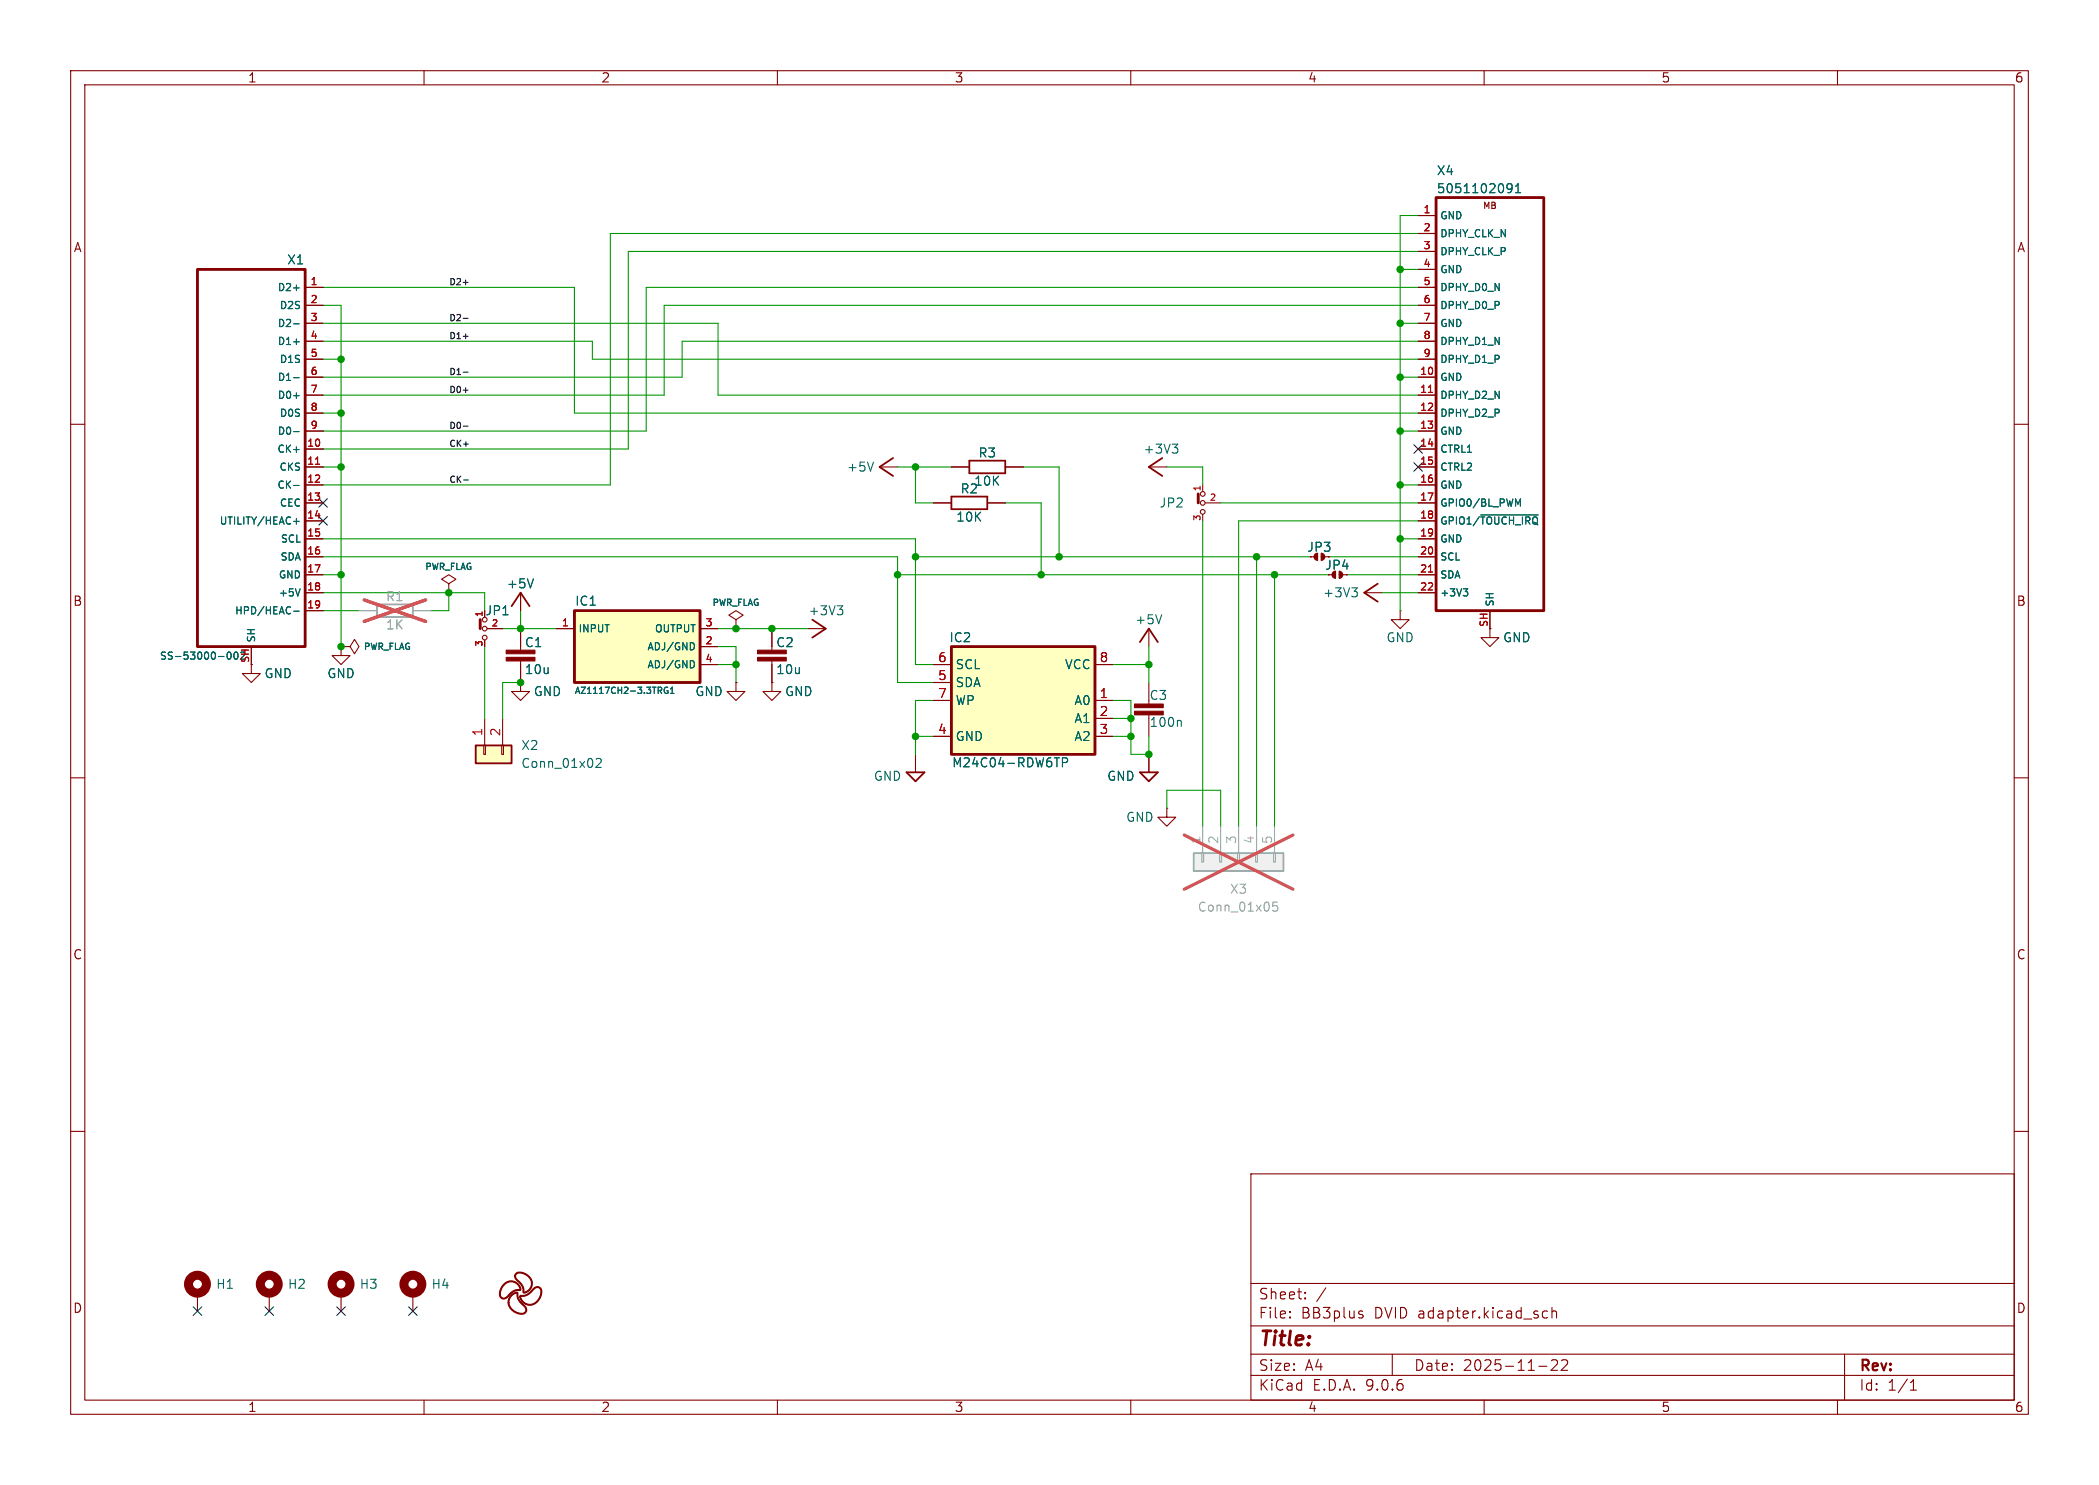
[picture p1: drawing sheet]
<svg xmlns="http://www.w3.org/2000/svg" width="297mm" height="210mm" viewBox="0 0 297 210" stroke-linecap="round" stroke-linejoin="round" font-family="sans-serif">
<g fill="none" stroke="#840000" stroke-width=".15">
<path d="M10 10h277v190h-277zM12 12h273v186h-273zM60 10v2M110 10v2M160 10v2M210 10v2M260 10v2M200.7 30.5h2.5M200.7 33h2.5M200.7 35.6h2.5M200.7 38.1h2.5M43.2 40.6h2.5"/>
<path d="M43.2 43.2h2.5M43.2 45.7h2.5M43.2 48.3h2.5M43.2 50.8h2.5M43.2 53.3h2.5M43.2 55.9h2.5M43.2 58.4h2.5M200.7 40.6h2.5M200.7 43.2h2.5M200.7 45.7h2.5M200.7 48.3h2.5M200.7 50.8h2.5"/>
<path d="M200.7 53.3h2.5M200.7 55.9h2.5M200.7 58.4h2.5M10 60h2M43.2 61h2.5M43.2 63.5h2.5M43.2 66h2.5M43.2 68.6h2.5M43.2 71.1h2.5M43.2 73.7h2.5M43.2 76.2h2.5M43.2 78.7h2.5"/>
<path d="M134.6 66h2.6M142.2 66h2.6M200.7 61h2.5M200.7 63.5h2.5M200.7 66h2.5M200.7 68.6h2.5M200.7 71.1h2.5M200.7 73.7h2.5M200.7 76.2h2.5M200.7 78.7h2.5M285 60h2M35.6 91.4v2.6"/>
<path d="M43.2 81.3h2.5M43.2 83.8h2.5M43.2 86.4h2.5M48.3 91.4h1.2l.7 1.1 .6-1.1-.6-1-.7 1M48.3 91.4h.1M63.5 82.6l1-.7-1-.6-1 .6 1 .7v1.2M63.5 83.8h.1M69 88.9h2.1M73.7 83.8v2.6M104.1 87.6l1.1-.6-1.1-.6-1 .6 1 .6v1.3M104.1 88.9h.1M109.2 88.9v2.5"/>
<path d="M109.2 93.5v3M200.7 81.3h2.5M200.7 83.8h2.5M210.8 86.4v2.5M10 110h2M285 110h2M10 160h2M177 166h108v32h-108zM285 160h2M60 198v2M110 198v2M160 198v2"/>
<path d="M177 194.5h108M177 191.5h108M177 187.5h108M177 181.5h108M182.5 186.3h.1l-.1 .1M182.5 186.3v.1M182.5 185.5v.1M182.5 185.5h.1l-.1 .1M184.7 183.6v.1M184.7 183.6h-.1l.1 .1M184.7 182.8v.1M184.7 182.8h-.1l.1 .1"/>
<path d="M187.6 182.1l-1.3 2M192.5 185.9l.3 .1 .1 .2-.2 .2h-.3M192.5 185.4l.3 .1M197 191.5v3M210 198v2M217.7 193.2h1.2M218.3 186.3l.2 .1 .5-.1M219 185.5l-.5-.1-.2 .1M219.5 192.4l.2-.1 .5 .1a.41 .41 0 0 1 .1 .5l-.8 .9h.9M219.6 185.5a.37 .37 0 0 1 .6 .1v.8M219.6 184.9v1.5M221 192.4l.2-.1 .5 .1a.41 .41 0 0 1 0 .5l-.8 .9h.9"/>
<path d="M260 198v2M261 191.5v6.5M270.3 196.6h.9M270.3 195.5l.4-.4v1.5"/>
<circle cx="68.6" cy="88.9" r=".33"/>
<circle cx="68.6" cy="90.2" r=".33"/>
<circle cx="68.6" cy="87.6" r=".33"/>
</g>
<path d="M27.9 38.1h15.3v53.3h-15.3zM203.2 27.9h15.2v58.5h-15.2z" fill="none" stroke="#840000" stroke-width=".4"/>
<path d="M202.1 55.5h.6M44.6 65.7h.6M202.1 80.9h.6" fill="none" stroke="#a90000" stroke-width=".15"/>
<g fill="none" stroke="#006464" stroke-width=".15">
<path d="M213.3 26.1l.2-.1 .4 .1a.84 .84 0 0 1-.3 1.1h-.3M214 26.5l-.3 .3-.4-.2M214.4 27.2h.8M214.4 26.3l.4-.3v1.2M41.6 40.7h.7M41.6 45.8h.7M41.6 48.3h.7M41.6 53.4h.7M41.6 56h.7M41.6 61h.7M41.6 68.7h.7M41.6 73.7h.7"/>
<path d="M41.9 73.3v.8M209.5 72.8h8.1M214.8 71.3l.3-.7v1M32.2 92.3l.2-.1a.54 .54 0 0 1 .3 .5 .54 .54 0 0 1-.3 .5l-.2-.1-.1-.3zM33.2 92.3l.1-.1a.54 .54 0 0 1 .4 .5 .54 .54 0 0 1-.4 .5l-.1-.1-.1-.3zM41.6 86.4h.7M42.5 83.3l-.4 1M75.5 81.9l-.4 1.2M207 83.3h.7l-.4 .4M207.5 83.7l.2 .1v.3l-.2 .2"/>
</g>
<g fill="#840000" stroke="#840000" stroke-width=".15">
<path d="M107.2 93h4.1v.5h-4.1z"/>
<path d="M107.2 91.9h4.1v.6h-4.1z"/>
</g>
<path d="M137.2 65.2h5v1.7h-5zM72.4 85.7l1.3-1.9 1.2 1.9" fill="none" stroke="#840000" stroke-width=".25"/>
<path d="M53.3 85.5h5.1v1.7h-5.1z" fill="none" stroke="#a1a1a1" stroke-width=".25"/>
<path d="M50.8 86.4h2.5M58.4 86.4h2.6" fill="none" stroke="#a1a1a1" stroke-width=".15"/>
<path d="M51.5 84.8l8.7 3.1M60.2 84.8l-8.7 3.1" fill="none" stroke="#e65255" stroke-width=".46"/>
<path d="M67.9 87.6v1.3" fill="none" stroke="#840000" stroke-width=".41"/>
<path d="M134.6 91.4h20.3v15.3h-20.3z" fill="#ffffc2"/>
<path d="M134.6 91.4h20.3v15.3h-20.3z" fill="none" stroke="#840000" stroke-width=".4"/>
<path d="M132.1 94h2.5M132.1 96.5h2.5M132.1 99.1h2.5M154.9 94h2.6M154.9 99.1h2.6M132.1 104.1h2.5M154.9 104.1h2.6M154.9 101.6h2.6M162.6 106.7v2.5M165.1 114.3v1.3h-1.3l1.3 1.2 1.3-1.2h-1.3M165.1 114.3h.1" fill="none" stroke="#840000" stroke-width=".15"/>
<path d="M149.2 107.2h.7M150.3 107.8h.6l.2-.2-.1-.3-.2-.1h-.5v1.2" fill="none" stroke="#006464" stroke-width=".15"/>
<path d="M161.3 109.2h2.5l-1.2 1.3z" fill="none" stroke="#840000" stroke-width=".25"/>
<path d="M168.9 120.7h12.7v2.5h-12.7z" fill="#f0f0f0"/>
<path d="M168.9 120.7h12.7v2.5h-12.7z" fill="none" stroke="#a1a1a1" stroke-width=".25"/>
<path d="M170.2 116.8v3.9M172.7 116.8v3.9M175.3 116.8v3.9M177.8 116.8v3.9M180.3 116.8v3.9M170.1 120.7h.2v1.2h-.2zM172.6 120.7h.2v1.2h-.2zM175.1 120.7h.3v1.2h-.3zM177.7 120.7h.2v1.2h-.2zM180.2 120.7h.3v1.2h-.3z" fill="none" stroke="#a1a1a1" stroke-width=".15"/>
<path d="M180.7 127.6h-.6v.6l.1-.1h.5l.1 .2-.1 .4-.1 .1h-.4l-.1-.1" fill="none" stroke="#989898" stroke-width=".15"/>
<path d="M167.6 118.1l15.4 7.7M183 118.1l-15.4 7.7" fill="none" stroke="#e65255" stroke-width=".46"/>
<g fill="none" stroke="#840000" stroke-width=".15">
<path d="M132.1 71.1h2.5M139.7 71.1h2.5M162.6 66h2.5M170.2 68.6v.9M170.6 71.1h2.1M73.7 96.5v1.3h1.2l-1.2 1.3-1.3-1.3h1.3M73.7 96.5h.1M109.2 96.5v1.3h1.3l-1.3 1.3-1.3-1.3h1.3M109.2 96.5h.1M114.3 88.9h2.5M162.6 88.9v2.5M162.6 96.5v2.6"/>
<path d="M193 83.8h2.6M198.1 86.4v1.2h-1.3l1.3 1.3 1.3-1.3h-1.3M198.1 86.4h.1M210.8 88.9v1.3h1.3l-1.3 1.2-1.3-1.2h1.3M129.5 106.7v2.5M162.6 101.1v3"/>
<circle cx="170.2" cy="71.1" r=".33"/>
<circle cx="170.2" cy="72.4" r=".33"/>
<circle cx="170.2" cy="69.9" r=".33"/>
</g>
<path d="M134.6 70.2h5.1v1.8h-5.1zM164.5 64.8l-1.9 1.2 1.9 1.3M114.9 87.6l1.9 1.3-1.9 1.3M161.3 90.8l1.3-1.9 1.2 1.9M194.9 82.6l-1.9 1.2 1.9 1.3M128.3 109.2h2.5l-1.3 1.3z" fill="none" stroke="#840000" stroke-width=".25"/>
<g fill="#840000" stroke="#840000" stroke-width=".15">
<path d="M185.9 78.7h.5v.5a.51 .51 0 0 1-.5-.5z"/>
<path d="M186.9 78.7h.6a.51 .51 0 0 1-.6 .6z"/>
<path d="M160.5 99.6h4.1v.5h-4.1z"/>
<path d="M160.5 100.6h4.1v.5h-4.1z"/>
<path d="M188.5 81.3h.5v.5a.51 .51 0 0 1-.5-.5z"/>
<path d="M189.5 81.3h.5a.51 .51 0 0 1-.5 .5z"/>
</g>
<path d="M165.9 62.8h.8l-.5 .5M166.4 63.3l.3 .2v.3l-.3 .3M118.5 85.7h.7l-.4 .5M119 86.2l.2 .2v.3l-.2 .2M164.4 86.9l-.4 1.3M191.3 83.1h.8l-.5 .5M191.8 83.6l.3 .3v.3l-.3 .2M167 101.9l.1 .2v.6" fill="none" stroke="#006464" stroke-width=".15"/>
<path d="M169.5 69.9v1.2" fill="none" stroke="#840000" stroke-width=".41"/>
<path d="M67.3 105.4h5.1v2.6h-5.1z" fill="#ffffc2"/>
<path d="M126.4 64.8l-1.9 1.2 1.9 1.3M67.3 105.4h5.1v2.6h-5.1z" fill="none" stroke="#840000" stroke-width=".25"/>
<g fill="none" stroke="#840000" stroke-width=".15">
<path d="M124.5 66h2.5M35.6 94v1.3h1.2l-1.2 1.2-1.3-1.2h1.3M48.3 91.4v1.3h-1.3l1.3 1.3 1.2-1.3h-1.2M48.3 91.4h.1M73.7 88.9v2.5M73.7 93.5v3M104.1 96.5v1.3h-1.2l1.2 1.3 1.3-1.3h-1.3M104.1 96.5h.1M68.5 105.4h.2v1.3h-.2zM68.6 101.6v3.8M71 105.4h.2v1.3h-.2zM71.1 101.6v3.8"/>
<path d="M27.9 182.9v2.5M38.1 182.9v2.5M48.3 182.9v2.5M58.4 182.9v2.5"/>
</g>
<path d="M123.6 65.3l-.4 1.3M84.4 107.4l.1-.1h.3l.2 .1 .1 .2-.1 .2-.7 .7h.8" fill="none" stroke="#006464" stroke-width=".15"/>
<g fill="#840000" stroke="#840000" stroke-width=".15">
<path d="M71.6 93h4.1v.5h-4.1z"/>
<path d="M71.6 91.9h4.1v.6h-4.1z"/>
<path d="M71.3 181.5a1.35 1.35 0 0 1 1.5-.3 1.35 1.35 0 0 1 .9 1.3 2.08 2.08 0 0 0-1.9 1 .63 .63 0 0 1-.7 .2 .63 .63 0 0 1-.4-.6h.1a.57 .57 0 0 0 .5 .5 .57 .57 0 0 0 .6-.4 2.05 2.05 0 0 1 1.7-.9 1.34 1.34 0 0 0-1.3-1 1.34 1.34 0 0 0-1.3 .9l-.2 .9h-.1a2.04 2.04 0 0 1 .6-1.6z"/>
<path d="M72.3 183.1l.5-.3a.3 .3 0 0 1 .4 0 .3 .3 0 0 1 .1 .4 3 3 0 0 0 1.1 1.7 .68 .68 0 0 1 0 .8 .68 .68 0 0 1-.8 .1 1.91 1.91 0 0 1-1.7-1.6h.1a1.71 1.71 0 0 0 2.2 1.4 .72 .72 0 0 0-.3-1.1 1.89 1.89 0 0 1-.8-1.6h-.1a1.37 1.37 0 0 0-1 1.3h-.1a1.45 1.45 0 0 1 .4-1.1z"/>
<path d="M73 180.1a1.62 1.62 0 0 1 2.3 1.7 1.13 1.13 0 0 1-1.3 1 1.87 1.87 0 0 0-1-1.8l-.2-.5h.2v.2a3.9 3.9 0 0 1 1.1 1.7v.3a1.26 1.26 0 0 0 1.1-1.2 1.26 1.26 0 0 0-.9-1.3 .9 .9 0 0 0-1.3 .2l-.2 .1z"/>
<path d="M73.6 183.3v-.1a2.02 2.02 0 0 0 1.9-1 .68 .68 0 0 1 .9-.1 .68 .68 0 0 1 .2 .8 1.66 1.66 0 0 1-2.4 1.5l-.5-.6-.2-.4h.2a1.37 1.37 0 0 0 1.3 1.1 1.37 1.37 0 0 0 1.3-1 .92 .92 0 0 0-.1-1.4h-.3a5.1 5.1 0 0 1-1.8 1.2l-.6 .1z"/>
</g>
<g fill="none" stroke="#840000" stroke-width="1.3">
<circle cx="27.9" cy="181.6" r="1.27"/>
<circle cx="38.1" cy="181.6" r="1.27"/>
<circle cx="48.3" cy="181.6" r="1.27"/>
<circle cx="58.4" cy="181.6" r="1.27"/>
</g>
<path d="M81.3 86.4h17.8v10.1h-17.8z" fill="#ffffc2"/>
<path d="M81.3 86.4h17.8v10.1h-17.8z" fill="none" stroke="#840000" stroke-width=".41"/>
<g fill="none" stroke="#840000" stroke-width=".15">
<path d="M200.7 30.5h2.5M200.7 33h2.5M200.7 35.6h2.5M200.7 38.1h2.5M43.2 40.6h2.5M43.2 43.2h2.5M43.2 45.7h2.5M43.2 48.3h2.5M43.2 50.8h2.5M43.2 53.3h2.5M43.2 55.9h2.5M43.2 58.4h2.5"/>
<path d="M200.7 40.6h2.5M200.7 43.2h2.5M200.7 45.7h2.5M200.7 48.3h2.5M200.7 50.8h2.5M200.7 53.3h2.5M200.7 55.9h2.5M200.7 58.4h2.5M43.2 66h2.5M43.2 71.1h2.5M43.2 61h2.5M43.2 63.5h2.5"/>
<path d="M43.2 68.6h2.5M43.2 73.7h2.5M43.2 76.2h2.5M43.2 78.7h2.5M132.1 71.1h2.5M134.6 66h2.6M139.7 71.1h2.5M142.2 66h2.6M200.7 66h2.5M200.7 71.1h2.5M200.7 61h2.5M200.7 63.5h2.5"/>
<path d="M200.7 68.6h2.5M200.7 73.7h2.5M200.7 76.2h2.5M200.7 78.7h2.5M35.6 91.4v2.6M43.2 81.3h2.5M43.2 83.8h2.5M43.2 86.4h2.5M48.3 91.4h.1M63.5 83.8h.1M69 88.9h2.1M73.7 96.5h.1"/>
<path d="M73.7 83.8v2.6M73.7 88.9v2.5M73.7 94v2.5M78.7 88.9h2.6M99.1 88.9h2.5M99.1 91.4h2.5M99.1 94h2.5M104.1 88.9h.1M104.1 96.5h.1M109.2 96.5h.1M109.2 88.9v2.5M109.2 94v2.5"/>
<path d="M132.1 94h2.5M132.1 96.5h2.5M132.1 99.1h2.5M154.9 94h2.6M154.9 99.1h2.6M200.7 81.3h2.5M200.7 83.8h2.5M210.8 86.4v2.5M132.1 104.1h2.5M154.9 104.1h2.6M154.9 101.6h2.6M162.6 106.7v2.5"/>
</g>
<g fill="none" stroke="#006464" stroke-width=".15">
<path d="M213.3 26.1l.2-.1 .4 .1a.84 .84 0 0 1-.3 1.1h-.3M214 26.5l-.3 .3-.4-.2M214.4 27.2h.8M214.4 26.3l.4-.3v1.2M41.6 40.7h.7M41.6 45.8h.7M41.6 48.3h.7M41.6 53.4h.7M41.6 56h.7M41.6 61h.7M41.6 68.7h.7M41.6 73.7h.7"/>
<path d="M41.9 73.3v.8M209.5 72.8h8.1M214.8 71.3l.3-.7v1M32.2 92.3l.2-.1a.54 .54 0 0 1 .3 .5 .54 .54 0 0 1-.3 .5l-.2-.1-.1-.3zM33.2 92.3l.1-.1a.54 .54 0 0 1 .4 .5 .54 .54 0 0 1-.4 .5l-.1-.1-.1-.3zM41.6 86.4h.7M42.5 83.3l-.4 1M75.5 81.9l-.4 1.2M94.5 97.2a.4 .4 0 0 0-.5 .4 .4 .4 0 0 0 .5 .4v-.3h-.1M94.9 98.1h.5M94.9 97.4l.2-.2v.9M98.1 90.9l.2 .4-.2 .6"/>
<path d="M98.1 93.5l.2 .4-.2 .5M207 83.3h.7l-.4 .4M207.5 83.7l.2 .1v.3l-.2 .2M149.2 107.2h.7M150.3 107.8h.6l.2-.2-.1-.3-.2-.1h-.5v1.2"/>
</g>
<path d="M65.5 39.9h.7M65.5 45h.7M65.5 55.2h.7M65.5 52.6h.7M65.5 47.6h.7M65.5 60.3h.7M65.6 67.9h.7" fill="none" stroke="#0f0f0f" stroke-width=".15"/>
<g fill="none" stroke="#009600" stroke-width=".15">
<path d="M198.1 38.1h2.6M200.7 30.5h-2.6v55.9M200.7 33h-114.3v35.6h-40.7M200.7 35.6h-111.8v27.9h-43.2M45.7 45.7h55.9v10.2h99.1M45.7 40.6h35.6v17.8h119.4M45.7 58.4h2.6M45.7 43.2h2.6v48.2M45.7 50.8h2.6M45.7 48.3h38.1v2.5h116.9M198.1 53.3h2.6M198.1 45.7h2.6"/>
<path d="M200.7 48.3h-104.2v5h-50.8M200.7 40.6h-109.3v20.4h-45.7M200.7 43.2h-106.7v12.7h-48.3M45.7 78.7h81.3v17.8h5.1M45.7 66h2.6M45.7 76.2h83.8v17.8h2.6M127 66h7.6M129.5 78.7h55.9M129.5 66v5.1h2.6M142.2 71.1h5.1v10.2M144.8 66h5.1v12.7M165.1 66h5.1v2.6"/>
<path d="M170.2 73.7v43.1M172.7 71.1h28M177.8 78.7v38.1M188 78.7h12.7M198.1 68.6h2.6M198.1 61h2.6M198.1 76.2h2.6M200.7 73.7h-25.4v43.1M45.7 81.3h2.6M45.7 83.8h22.9v2.6M45.7 86.4h5.1M63.5 83.8v2.6h-2.5"/>
<path d="M68.6 91.4v10.2M71.1 88.9h7.6M73.7 96.5h-2.6v5.1M73.7 86.4v2.5M101.6 88.9h12.7M101.6 94h2.5M101.6 91.4h2.5v5.1M127 81.3h61M132.1 99.1h-2.6v7.6M157.5 99.1h2.5v7.6h2.6v-2.6M157.5 94h5.1M162.6 91.4v5.1"/>
<path d="M180.3 81.3v35.5M190.5 81.3h10.2M195.6 83.8h5.1M129.5 104.1h2.6M157.5 104.1h2.5M157.5 101.6h2.5M165.1 114.3v-2.5h7.6v5"/>
</g>
<g fill="none" stroke="#000084" stroke-width=".15">
<path d="M45.1 70.5l1.2 1.2M45.1 73.1l1.2 1.2M46.3 70.5l-1.2 1.2M46.3 73.1l-1.2 1.2M200.1 65.4l1.2 1.2M200.1 62.9l1.2 1.2M201.3 65.4l-1.2 1.2M201.3 62.9l-1.2 1.2M27.3 184.8l1.2 1.2M28.5 184.8l-1.2 1.2M37.5 184.8l1.2 1.2M38.7 184.8l-1.2 1.2"/>
<path d="M47.7 184.8l1.2 1.2M48.9 184.8l-1.2 1.2M57.8 184.8l1.2 1.2M59 184.8l-1.2 1.2"/>
</g>
<path d="M202.1 55.5h.6M44.6 65.7h.6M202.1 80.9h.6" fill="none" stroke="#a90000" stroke-width=".15"/>
<path d="M50.8 86.4h2.5M58.4 86.4h2.6" fill="none" stroke="#a1a1a1" stroke-width=".15"/>
<path d="M51.5 84.8l8.7 3.1M60.2 84.8l-8.7 3.1" fill="none" stroke="#e65255" stroke-width=".46"/>
<g fill="#009600" stroke="#009600" stroke-width=".15">
<circle cx="48.3" cy="91.4" r=".46"/>
<circle cx="48.3" cy="81.3" r=".46"/>
<circle cx="63.5" cy="83.8" r=".46"/>
<circle cx="73.7" cy="88.9" r=".46"/>
<circle cx="177.8" cy="78.7" r=".46"/>
<circle cx="180.3" cy="81.3" r=".46"/>
<circle cx="160" cy="104.1" r=".46"/>
<circle cx="160" cy="101.6" r=".46"/>
<circle cx="162.6" cy="106.7" r=".46"/>
<circle cx="162.6" cy="94" r=".46"/>
<circle cx="129.5" cy="104.1" r=".46"/>
<circle cx="129.5" cy="66" r=".46"/>
<circle cx="104.1" cy="94" r=".46"/>
<circle cx="147.3" cy="81.3" r=".46"/>
<circle cx="149.9" cy="78.7" r=".46"/>
<circle cx="129.5" cy="78.7" r=".46"/>
<circle cx="127" cy="81.3" r=".46"/>
<circle cx="104.1" cy="88.9" r=".46"/>
<circle cx="198.1" cy="61" r=".46"/>
<circle cx="198.1" cy="68.6" r=".46"/>
<circle cx="198.1" cy="45.7" r=".46"/>
<circle cx="198.1" cy="53.3" r=".46"/>
<circle cx="198.1" cy="38.1" r=".46"/>
<circle cx="198.1" cy="76.2" r=".46"/>
<circle cx="48.3" cy="50.8" r=".46"/>
<circle cx="48.3" cy="66" r=".46"/>
<circle cx="48.3" cy="58.4" r=".46"/>
<circle cx="109.2" cy="88.9" r=".46"/>
<circle cx="73.7" cy="96.5" r=".46"/>
</g>
<text font-size="2.8" fill="#840000" x="178" y="190.9">Title:</text>
<g font-size="2.1" fill="#840000">
<text x="178" y="184">Sheet:</text>
<text x="178" y="186.7">File:</text>
<text x="184.1" y="186.7">BB3plus</text>
<text x="194.5" y="186.7">DVID adapter.kicad_sch</text>
<text x="178" y="196.9">KiCad</text>
<text x="178" y="194.1">Size:</text>
<text x="184.7" y="194.1">A4</text>
<text x="185.7" y="196.9">E.D.A.</text>
<text x="193.3" y="196.9">9.0.6</text>
<text x="200" y="194.1">Date:</text>
<text x="207" y="194.1">2025-11-22</text>
<text x="263" y="194.3">Rev:</text>
<text x="263" y="196.9">Id:</text>
<text x="267.1" y="196.9">1/1</text>
</g>
<g font-size="1.8" fill="#840000">
<text x="35" y="11.9">1</text>
<text x="85" y="11.9">2</text>
<text x="135" y="11.9">3</text>
<text x="185" y="11.9">4</text>
<text x="235" y="11.9">5</text>
<text x="285" y="11.9">6</text>
<text x="10.3" y="35.9">A</text>
<text x="285.3" y="35.9">A</text>
<text x="184.9" y="78.2">JP3</text>
<text x="187.4" y="80.8">JP4</text>
<text x="10.3" y="85.9">B</text>
<text x="68.6" y="87.2">JP1</text>
<text x="285.3" y="85.9">B</text>
<text x="10.3" y="135.9">C</text>
<text x="285.3" y="135.9">C</text>
<text x="10.3" y="185.9">D</text>
<text x="285.3" y="185.9">D</text>
<text x="35" y="199.9">1</text>
<text x="85" y="199.9">2</text>
<text x="135" y="199.9">3</text>
<text x="185" y="199.9">4</text>
<text x="235" y="199.9">5</text>
<text x="285" y="199.9">6</text>
</g>
<g font-size="1.8" fill="#006464">
<text x="203.2" y="25">X4</text>
<text x="203.2" y="27.5">5051102091</text>
<text x="40.5" y="37.6">X1</text>
<text x="138.4" y="64.9">R3</text>
<text x="161.7" y="64.4">+3V3</text>
<text x="119.7" y="66.9">+5V</text>
<text x="135.8" y="70">R2</text>
<text x="137.8" y="68.9">10K</text>
<text x="164" y="72">JP2</text>
<text x="135.2" y="74">10K</text>
<text x="71.6" y="83.4">+5V</text>
<text x="81.3" y="85.9">IC1</text>
<text x="114.3" y="87.2">+3V3</text>
<text x="160.5" y="88.5">+5V</text>
<text x="187.1" y="84.7">+3V3</text>
<text x="74.2" y="91.7">C1</text>
<text x="74.2" y="95.5">10u</text>
<text x="109.7" y="91.7">C2</text>
<text x="109.7" y="95.5">10u</text>
<text x="134.2" y="91">IC2</text>
<text x="135.1" y="94.8">SCL</text>
<text x="150.6" y="94.8">VCC</text>
<text x="196.1" y="91">GND</text>
<text x="212.6" y="91">GND</text>
<text x="37.3" y="96.1">GND</text>
<text x="46.2" y="96.1">GND</text>
<text x="75.4" y="98.7">GND</text>
<text x="98.3" y="98.7">GND</text>
<text x="111" y="98.7">GND</text>
<text x="135.1" y="97.4">SDA</text>
<text x="135.1" y="99.9">WP</text>
<text x="151.9" y="99.9">A0</text>
<text x="162.6" y="99.2">C3</text>
<text x="73.7" y="106.3">X2</text>
<text x="135.1" y="105">GND</text>
<text x="151.9" y="102.5">A1</text>
<text x="151.9" y="105">A2</text>
<text x="162.6" y="103">100n</text>
<text x="73.7" y="108.8">Conn_01x02</text>
<text x="123.6" y="110.6">GND</text>
<text x="134.6" y="108.7">M24C04-RDW6TP</text>
<text x="156.6" y="110.6">GND</text>
<text x="159.3" y="116.4">GND</text>
<text x="30.5" y="182.5">H1</text>
<text x="40.6" y="182.5">H2</text>
<text x="50.8" y="182.5">H3</text>
<text x="61" y="182.5">H4</text>
</g>
<g font-size="1.8" fill="#989898">
<text x="54.5" y="85.2">R1</text>
<text x="54.5" y="89.2">1K</text>
<text x="169.4" y="129.1">Conn_01x05</text>
<text x="173.9" y="126.6">X3</text>
</g>
<g font-size="1.8" fill="#a90000">
<text x="132.6" y="93.7">6</text>
<text x="155.5" y="93.7">8</text>
<text x="132.6" y="96.3">5</text>
<text x="132.6" y="98.8">7</text>
<text x="155.5" y="98.8">1</text>
<text x="155.5" y="101.3">2</text>
<text x="68.3" y="104.2" transform="rotate(-90 68.3 104.2)">1</text>
<text x="70.9" y="104.2" transform="rotate(-90 70.9 104.2)">2</text>
<text x="132.6" y="103.9">4</text>
<text x="155.5" y="103.9">3</text>
</g>
<g font-size="1.8" fill="#aaa">
<text x="169.9" y="119.5" transform="rotate(-90 169.9 119.5)">1</text>
<text x="172.5" y="119.5" transform="rotate(-90 172.5 119.5)">2</text>
<text x="175" y="119.5" transform="rotate(-90 175 119.5)">3</text>
<text x="177.5" y="119.5" transform="rotate(-90 177.5 119.5)">4</text>
<text x="180.1" y="119.5" transform="rotate(-90 180.1 119.5)">5</text>
</g>
<g font-size="1.4" fill="#a90000">
<text x="201.3" y="30.2">1</text>
<text x="201.3" y="32.8">2</text>
<text x="201.3" y="35.3">3</text>
<text x="43.8" y="40.4">1</text>
<text x="201.3" y="37.8">4</text>
<text x="201.3" y="40.4">5</text>
<text x="43.8" y="42.9">2</text>
<text x="43.8" y="45.5">3</text>
<text x="201.3" y="42.9">6</text>
<text x="201.3" y="45.5">7</text>
<text x="43.8" y="48">4</text>
<text x="43.8" y="50.5">5</text>
<text x="43.8" y="53.1">6</text>
<text x="200.8" y="53.1">10</text>
<text x="201.3" y="48">8</text>
<text x="201.3" y="50.5">9</text>
<text x="43.8" y="55.6">7</text>
<text x="43.8" y="58.2">8</text>
<text x="200.8" y="55.6">11</text>
<text x="200.8" y="58.2">12</text>
<text x="43.4" y="63.2">10</text>
<text x="43.4" y="65.8">11</text>
<text x="43.8" y="60.7">9</text>
<text x="200.8" y="60.7">13</text>
<text x="200.8" y="63.2">14</text>
<text x="200.8" y="65.8">15</text>
<text x="43.4" y="68.3">12</text>
<text x="43.4" y="70.9">13</text>
<text x="200.8" y="68.3">16</text>
<text x="200.8" y="70.9">17</text>
<text x="43.4" y="73.4">14</text>
<text x="43.4" y="75.9">15</text>
<text x="200.8" y="73.4">18</text>
<text x="200.8" y="75.9">19</text>
<text x="43.4" y="78.5">16</text>
<text x="43.4" y="81">17</text>
<text x="43.4" y="83.6">18</text>
<text x="200.8" y="78.5">20</text>
<text x="200.8" y="81">21</text>
<text x="200.8" y="83.6">22</text>
<text x="43.4" y="86.1">19</text>
<text x="79.4" y="88.6">1</text>
<text x="99.7" y="88.6">3</text>
<text x="210.6" y="88.8" transform="rotate(-90 210.6 88.8)">SH</text>
<text x="35.3" y="93.9" transform="rotate(-90 35.3 93.9)">SH</text>
<text x="99.7" y="91.2">2</text>
<text x="99.7" y="93.7">4</text>
</g>
<g font-size="1.4" fill="#006464">
<text x="203.7" y="31.2">GND</text>
<text x="203.7" y="33.8">DPHY_CLK_N</text>
<text x="39.2" y="41.4">D2+</text>
<text x="203.7" y="36.3">DPHY_CLK_P</text>
<text x="203.7" y="38.8">GND</text>
<text x="203.7" y="41.4">DPHY_D0_N</text>
<text x="39.2" y="46.5">D2-</text>
<text x="39.5" y="43.9">D2S</text>
<text x="203.7" y="43.9">DPHY_D0_P</text>
<text x="203.7" y="46.5">GND</text>
<text x="39.2" y="49">D1+</text>
<text x="39.5" y="51.5">D1S</text>
<text x="203.7" y="49">DPHY_D1_N</text>
<text x="203.7" y="51.5">DPHY_D1_P</text>
<text x="39.2" y="54.1">D1-</text>
<text x="39.2" y="56.6">D0+</text>
<text x="39.5" y="59.2">D0S</text>
<text x="203.7" y="54.1">GND</text>
<text x="203.7" y="56.6">DPHY_D2_N</text>
<text x="203.7" y="59.2">DPHY_D2_P</text>
<text x="39.1" y="64.2">CK+</text>
<text x="39.2" y="61.7">D0-</text>
<text x="203.7" y="61.7">GND</text>
<text x="203.7" y="64.2">CTRL1</text>
<text x="39.1" y="69.3">CK-</text>
<text x="39.4" y="66.8">CKS</text>
<text x="39.5" y="71.9">CEC</text>
<text x="203.7" y="66.8">CTRL2</text>
<text x="203.7" y="69.3">GND</text>
<text x="203.7" y="71.9">GPIO0/BL_PWM</text>
<text x="31" y="74.4">UTILITY/HEAC+</text>
<text x="39.6" y="76.9">SCL</text>
<text x="203.7" y="74.4">GPIO1/~{TOUCH_IRQ}</text>
<text x="203.7" y="76.9">GND</text>
<text x="39.3" y="82">GND</text>
<text x="39.6" y="79.5">SDA</text>
<text x="203.7" y="79.5">SCL</text>
<text x="203.7" y="82">SDA</text>
<text x="33.1" y="87.1">HPD/HEAC-</text>
<text x="39.3" y="84.6">+5V</text>
<text x="81.8" y="89.6">INPUT</text>
<text x="92.5" y="89.6">OUTPUT</text>
<text x="203.7" y="84.6">+3V3</text>
<text x="211.6" y="85.9" transform="rotate(-90 211.6 85.9)">SH</text>
<text x="22.5" y="93.5">SS-53000-002</text>
<text x="36.3" y="90.9" transform="rotate(-90 36.3 90.9)">SH</text>
<text x="91.5" y="92.2">ADJ/GND</text>
<text x="91.5" y="94.7">ADJ/GND</text>
</g>
<text font-size="1.2" fill="#840000" x="209.7" y="29.8">MB</text>
<g font-size="1.2" fill="#0f0f0f">
<text x="63.5" y="40.4">D2+</text>
<text x="63.5" y="45.5">D2-</text>
<text x="63.5" y="53.1">D1-</text>
<text x="63.5" y="48">D1+</text>
<text x="63.5" y="55.6">D0+</text>
<text x="63.5" y="60.7">D0-</text>
<text x="63.5" y="63.3">CK+</text>
<text x="63.5" y="68.3">CK-</text>
</g>
<g font-size="1.2" fill="#a90000">
<text x="169.9" y="69.6" transform="rotate(-90 169.9 69.6)">1</text>
<text x="171.1" y="70.9">2</text>
<text x="169.9" y="73.8" transform="rotate(-90 169.9 73.8)">3</text>
<text x="68.3" y="87.4" transform="rotate(-90 68.3 87.4)">1</text>
<text x="69.5" y="88.6">2</text>
<text x="68.3" y="91.6" transform="rotate(-90 68.3 91.6)">3</text>
</g>
<g font-size="1.2" fill="#006464">
<text x="60.1" y="80.8">PWR_FLAG</text>
<text x="100.7" y="85.9">PWR_FLAG</text>
<text x="51.4" y="92.1">PWR_FLAG</text>
<text x="81.2" y="98.3">AZ1117CH2-3.3TRG1</text>
</g>
</svg>
